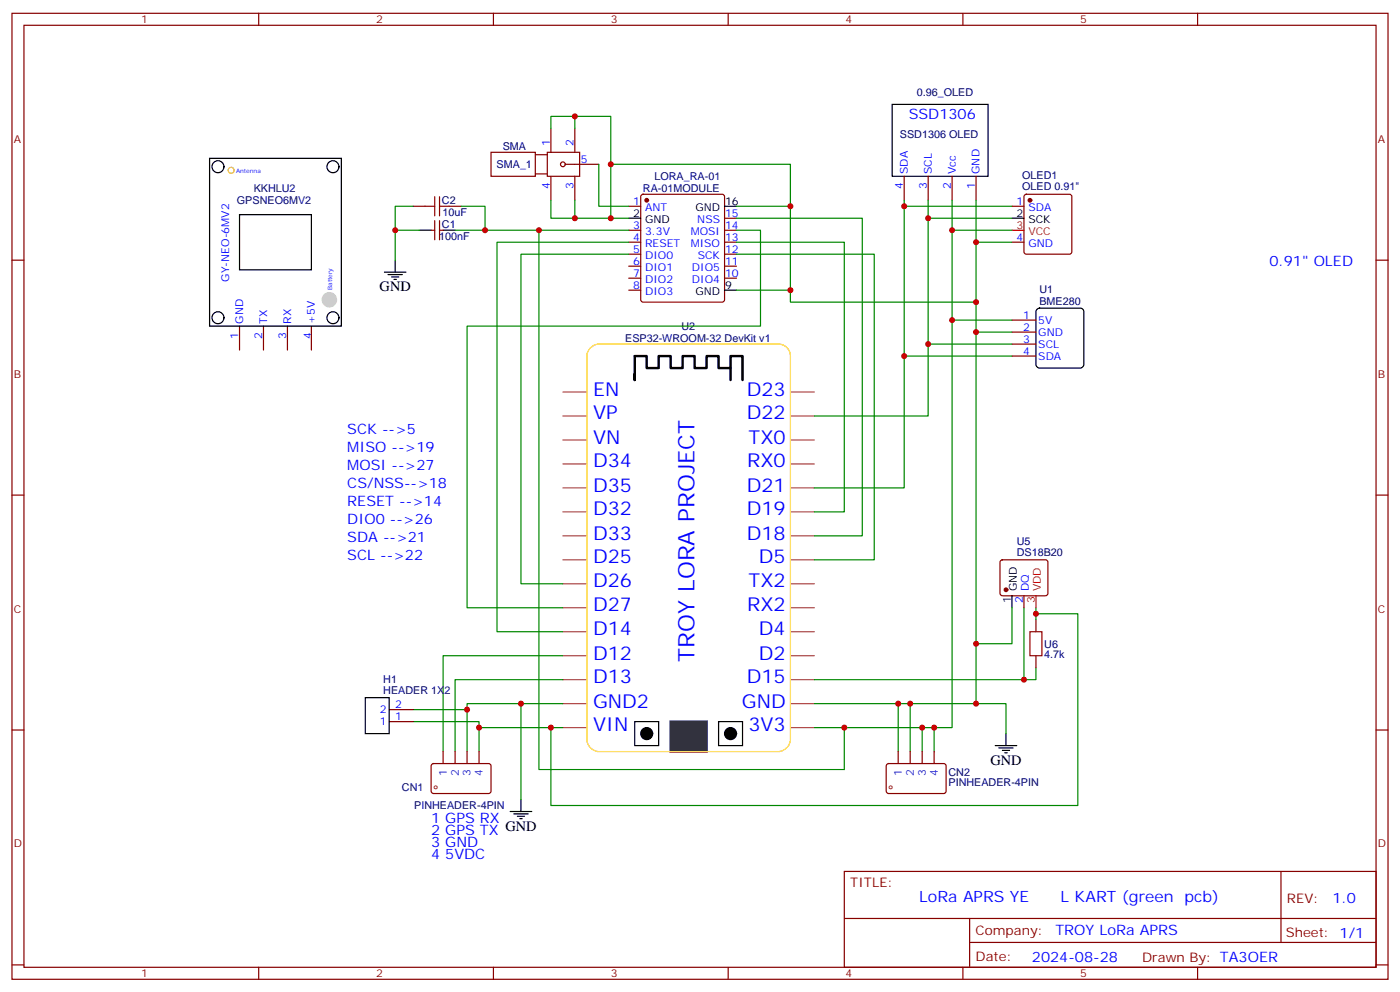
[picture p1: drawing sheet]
<svg xmlns="http://www.w3.org/2000/svg" width="412mm" height="292mm" viewBox="0 0 412 292" stroke-linecap="round" stroke-linejoin="round" font-family="sans-serif">
<g fill="none" stroke="#870000" stroke-width=".35">
<path d="M3.5 3.9h405.4v284.4h-405.4zM7.1 7.4h398.2v277.3h-398.2zM76.2 3.9v3.5M145.3 3.9v3.5M214.5 3.9v3.5M283.6 3.9v3.5M352.8 3.9v3.5M162.3 37.8v7M169.3 37.8v7M144.6 44.8h13.1v7.1h-13.1zM157.7 45.5h3.5M157.7 51.2h3.5"/>
<path d="M161.2 44.8h9.5v7.1h-9.5zM162.3 51.9v7M166.5 48.4h9.9M169.3 51.9v7M189 57.4l.4-.2h23.3l.5 .2 .2 .5v30.3l-.2 .5-.5 .2h-23.3l-.5-.2-.2-.5v-30.3zM266.3 51.9v7M273.4 51.9v7M280.5 51.9v7M287.5 51.9v7M301.9 57.4l.4-.2h12.7l.5 .2 .2 .5v16.2l-.2 .5-.5 .2h-12.7l-.5-.2-.2-.5v-16.2zM3.5 76.6h3.6M121.7 60.7h3.5"/>
<path d="M127 67.8h1.1M128.1 64.9v5.7M129.5 67.8h1M129.5 64.9v5.7M132.3 60.7h3.5M185.2 60.7h3.5M185.2 67.8h3.5M185.2 71.3h3.5M185.2 74.8h3.5M185.2 78.4h3.5M213.4 67.8h3.6M213.4 71.3h3.6"/>
<path d="M213.4 74.8h3.6M213.4 78.4h3.6M213.4 64.2h3.6M298.1 60.7h3.5M298.1 71.3h3.5M405.3 76.6h3.6M70.6 96v7M77.6 96v7M84.7 96v7M91.7 96v7M185.2 81.9h3.5M185.2 85.4h3.5"/>
<path d="M213.4 81.9h3.6M298.1 94.2h7.1M298.1 97.8h7.1M298.1 101.3h7.1M298.1 104.8h7.1M3.5 145.7h3.6M405.3 145.7h3.6M294.8 165l.5-.2h12.7l.5 .2 .2 .5-.1 9.4-.6 .5-13-.1-.4-.6v-9.2zM301.6 175.4v3.5M305.2 182.4v3.5M305.2 193v3.5M3.5 214.9h3.6"/>
<path d="M114.7 212.4h7M114.7 208.9h7M405.3 214.9h3.6M127.2 225l.5-.2h16.5l.4 .7v7.6l-.7 .5-16.5-.1-.4-.6v-7.4zM130.5 221.2v3.6M134.1 221.2v3.6M137.6 221.2v3.6M141.1 221.2v3.6M261.3 225l.5-.2h16.5l.4 .7-.1 7.6-.6 .5-16.5-.1-.4-.6v-7.4zM264.6 221.2v3.6M268.1 221.2v3.6M271.6 221.2v3.6"/>
<path d="M275.2 221.2v3.6M248.7 256.5h156.6v28.2h-156.6zM377.3 256.5v20.9M248.7 270.4h156.5M285.6 277.4h119.6M285.6 270.4v14.1M3.5 284h3.6M76.2 284.7v3.6M145.3 284.7v3.6M214.5 284.7v3.6M283.6 284.7v3.6M352.8 284.7v3.6"/>
<path d="M405.3 284h3.6"/>
<circle cx="165.8" cy="48.4" r=".71"/>
</g>
<g fill="none" stroke="#000" stroke-width=".35">
<path d="M262.8 30.7h28.2v21.2h-28.2zM61.7 46.6h38.8v49.4h-38.8zM70.6 63.2h21.1v16.2h-21.1zM116.4 76.6v3.5M123.5 67.8h3.5M130.5 67.8h3.6M185.2 64.2h3.5M213.4 60.7h3.6M298.1 64.2h3.5M113.2 80.1h6.4M114.3 80.8h4.2M115.4 81.5h2.1"/>
<path d="M116.1 82.2h.7M213.4 85.4h3.6M305.4 91.1l.8-.4h12l.9 .4 .2 .7v15.5l-.5 .8-.6 .2h-12l-.8-.4-.2-.6v-15.5zM298.1 175.4v3.5M107.6 205.4h7.1v10.5h-7.1zM187 212.4h7v7.1h-7zM211.7 212.4h7v7.1h-7zM293.2 219.5h6.3M296.3 215.9v3.6M150.3 238.9h6.3M151.3 239.6h4.3M153.5 235.3v3.6"/>
<path d="M294.2 220.2h4.2M295.3 220.9h2.1M296 221.6h.7M152.4 240.3h2.1M153.1 241h.7"/>
<circle cx="64.2" cy="49.1" r="1.76"/>
<circle cx="98.1" cy="49.1" r="1.76"/>
<circle cx="64.2" cy="93.5" r="1.76"/>
<circle cx="98.1" cy="93.5" r="1.76"/>
</g>
<g fill="#870000" stroke="#870000" stroke-width=".35">
<circle cx="190.5" cy="58.9" r=".53"/>
<circle cx="303.4" cy="58.9" r=".53"/>
<circle cx="296.3" cy="173.6" r=".53"/>
</g>
<g fill="none" stroke="#008700" stroke-width=".35">
<path d="M162.3 37.8v-3.5h17.6v29.9h5.3M169.3 34.3v3.5M162.3 58.9v5.3h17.6M169.3 58.9v5.3M176.4 48.4v12.3h8.8M179.9 48.4h52.9v12.3M266.3 58.9v84.7h-26.4M273.4 58.9v63.5h-33.5M280.5 58.9v155.3h-40.6M287.5 58.9v148.2h-47.6M116.4 67.8h7.1M121.7 60.7h-5.3v15.9"/>
<path d="M134.1 67.8h24.6M135.8 60.7h7.1v7.1M185.2 71.3h-38.8v114.6h19.4M185.2 74.8h-31.7v97h12.3M185.2 67.8h-26.5v158.7h90v-12.3M217 74.8h40.5v90h-17.6M217 64.2h37v93.5h-14.1M217 71.3h31.7v79.4h-8.8M217 67.8h7v28.2h-86.4v82.9h28.2M217 60.7h15.8v24.7M266.3 60.7h31.8M273.4 64.2h24.7"/>
<path d="M280.5 67.8h17.6M287.5 71.3h10.6M217 85.4h15.8v3.5h54.7M280.5 94.2h17.6M287.5 97.8h10.6M266.3 104.8h31.8M273.4 101.3h24.7M298.1 178.9v10.6h-10.6M301.6 178.9v21.2h3.6v-3.6M305.2 178.9v1.8M165.8 193h-35.3v28.2M305.2 182.4v-1.7h12.3v56.4h-155.2v-22.9"/>
<path d="M121.7 212.4h19.4v1.8M121.7 208.9h15.9M153.5 207.1v28.2M165.8 207.1h-28.2v14.1M165.8 200.1h-31.7v21.1M165.8 214.2h-24.7v7M239.9 200.1h61.7M264.6 207.1v14.1M268.1 207.1v14.1M271.6 214.2v7M275.2 214.2v7M287.5 207.1h8.8v8.8"/>
</g>
<path d="M187 110.1v1.8v-7.1h3.5v3.5h3.5v-3.5h3.6v3.5h3.5v-3.5h3.5v3.5h3.5v-3.5h3.6v3.5h3.5v-3.5h3.5v7.1M215.2 108.3v3.6" fill="none" stroke="#000" stroke-width=".71"/>
<g fill="#000" stroke="#000" stroke-width=".35">
<circle cx="190.5" cy="215.9" r="1.76"/>
<circle cx="215.2" cy="215.9" r="1.76"/>
</g>
<path d="M197.6 212.4h10.5v8.8h-10.5z" fill="#333" stroke="#333" stroke-width=".71"/>
<g fill="none" stroke="#a64a4a" stroke-width=".35">
<path d="M165.8 115.4h6.9M232.9 115.4h7M165.8 122.4h6.9M165.8 129.5h6.9M165.8 136.6h6.9M232.9 122.4h7M232.9 129.5h7M232.9 136.6h7M165.8 143.6h6.9M165.8 150.7h6.9M165.8 157.7h6.9M232.9 143.6h7"/>
<path d="M232.9 150.7h7M232.9 157.7h7M165.8 164.8h6.9M165.8 171.8h6.9M165.8 178.9h6.9M232.9 164.8h7M232.9 171.8h7M232.9 178.9h7M165.8 185.9h6.9M165.8 193h6.9M232.9 185.9h7M232.9 193h7"/>
<path d="M165.8 200.1h6.9M165.8 207.1h6.9M165.8 214.2h6.9M232.9 200.1h7M232.9 207.1h7M232.9 214.2h7"/>
</g>
<path d="M174 102.3a3.6 3.6 0 0 1 2.4-1h52.9a3.5 3.5 0 0 1 3.5 3.5v112.9a3.8 3.8 0 0 1-3.5 3.5h-52.9a3.8 3.8 0 0 1-3.5-3.5v-112.9a3.5 3.5 0 0 1 1.1-2.5z" fill="none" stroke="#fc0" stroke-width=".35"/>
<path d="M128.1 57.9v5.6M129.5 57.9v5.6M125.2 60.7h2.9M129.5 60.7h2.8M303.4 185.9h3.5v7.1h-3.5z" fill="none" stroke="#a10000" stroke-width=".35"/>
<path d="M298.1 67.8h3.5M305.2 175.4v3.5" fill="none" stroke="#f00" stroke-width=".35"/>
<circle cx="68.1" cy="50.1" r=".88" fill="none" stroke="#cc0" stroke-width=".35"/>
<circle cx="97" cy="88.2" r="2.12" fill="#ccc" stroke="#ccc" stroke-width=".35"/>
<g fill="#c00">
<circle cx="248.7" cy="214.2" r=".88"/>
<circle cx="287.5" cy="88.9" r=".88"/>
<circle cx="232.8" cy="85.4" r=".88"/>
<circle cx="287.5" cy="207.1" r=".88"/>
<circle cx="179.9" cy="48.4" r=".88"/>
<circle cx="232.8" cy="60.7" r=".88"/>
<circle cx="158.8" cy="67.8" r=".88"/>
<circle cx="142.9" cy="67.8" r=".88"/>
<circle cx="116.4" cy="67.8" r=".88"/>
<circle cx="280.5" cy="94.2" r=".88"/>
<circle cx="287.5" cy="97.8" r=".88"/>
<circle cx="273.4" cy="101.3" r=".88"/>
<circle cx="266.3" cy="104.8" r=".88"/>
<circle cx="169.3" cy="34.3" r=".88"/>
<circle cx="275.2" cy="214.2" r=".88"/>
<circle cx="271.6" cy="214.2" r=".88"/>
<circle cx="268.1" cy="207.1" r=".88"/>
<circle cx="264.6" cy="207.1" r=".88"/>
<circle cx="266.3" cy="60.7" r=".88"/>
<circle cx="273.4" cy="64.2" r=".88"/>
<circle cx="280.5" cy="67.8" r=".88"/>
<circle cx="287.5" cy="71.3" r=".88"/>
<circle cx="179.9" cy="64.2" r=".88"/>
<circle cx="169.3" cy="64.2" r=".88"/>
<circle cx="141.1" cy="214.2" r=".88"/>
<circle cx="153.5" cy="207.1" r=".88"/>
<circle cx="137.6" cy="208.9" r=".88"/>
<circle cx="301.6" cy="200.1" r=".88"/>
<circle cx="287.5" cy="189.5" r=".88"/>
<circle cx="162.3" cy="214.2" r=".88"/>
<circle cx="305.2" cy="180.7" r=".88"/>
</g>
<text font-size="6.7" fill="#00f" x="204.6" y="194.8" transform="rotate(-90 204.6 194.8)">TROY LORA PROJECT</text>
<g font-size="5.6" fill="#00f">
<text x="174.7" y="116.4">EN</text>
<text x="219.9" y="116.4">D23</text>
<text x="174.7" y="123.3">VP</text>
<text x="219.9" y="123.3">D22</text>
<text x="174.7" y="130.6">VN</text>
<text x="220.5" y="130.6">TX0</text>
<text x="174.7" y="137.5">D34</text>
<text x="220.1" y="137.5">RX0</text>
<text x="174.7" y="144.8">D35</text>
<text x="219.9" y="144.8">D21</text>
<text x="174.7" y="151.7">D32</text>
<text x="219.9" y="151.7">D19</text>
<text x="174.7" y="158.9">D33</text>
<text x="219.9" y="158.9">D18</text>
<text x="174.7" y="165.8">D25</text>
<text x="223.5" y="165.8">D5</text>
<text x="174.7" y="172.7">D26</text>
<text x="220.5" y="172.7">TX2</text>
<text x="174.7" y="180">D27</text>
<text x="220.1" y="180">RX2</text>
<text x="174.7" y="186.9">D14</text>
<text x="223.5" y="186.9">D4</text>
<text x="174.7" y="194.1">D12</text>
<text x="223.5" y="194.1">D2</text>
<text x="174.7" y="201.1">D13</text>
<text x="219.9" y="201.1">D15</text>
<text x="174.7" y="208.3">GND2</text>
<text x="218.5" y="208.3">GND</text>
<text x="174.7" y="215.2">VIN</text>
<text x="220.4" y="215.2">3V3</text>
</g>
<g font-size="4.6" fill="#00f">
<text x="270.8" y="265.5">LoRa APRS YEᗡ　L KART (green</text>
<text x="349" y="265.5">pcb)</text>
</g>
<g font-size="4.2" fill="#00f">
<text x="267.7" y="35.1">SSD1306</text>
<text x="373.9" y="78.4">0.91&quot; OLED</text>
<text x="102.3" y="127.7">SCK --&gt;5</text>
<text x="102.3" y="133">MISO --&gt;19</text>
<text x="102.3" y="138.3">MOSI --&gt;27</text>
<text x="102.3" y="143.6">CS/NSS--&gt;18</text>
<text x="102.3" y="148.9">RESET --&gt;14</text>
<text x="102.3" y="154.2">DIO0 --&gt;26</text>
<text x="102.3" y="159.5">SDA --&gt;21</text>
<text x="102.3" y="164.8">SCL --&gt;22</text>
<text x="127" y="242.4">1 GPS RX</text>
<text x="127" y="245.9">2 GPS TX</text>
<text x="127" y="249.4">3 GND</text>
<text x="127" y="253">4 5VDC</text>
<text x="392.5" y="265.8">1.0</text>
<text x="310.9" y="275.3">TROY LoRa APRS</text>
<text x="304" y="283.1">2024-08-28</text>
</g>
<g font-size="4.2">
<text x="111.8" y="85.8">GND</text>
<text x="291.7" y="225.1">GND</text>
<text x="148.9" y="244.5">GND</text>
</g>
<g font-size="3.9" fill="#800">
<text x="250.5" y="261.1">TITLE:</text>
<text x="379.1" y="265.8">REV:</text>
<text x="287.4" y="275.3">Company:</text>
<text x="378.7" y="275.9">Sheet: 1/1</text>
<text x="287.4" y="283">Date:</text>
<text x="336.4" y="283.1">Drawn By: TA3OER</text>
</g>
<g font-size="3.2" fill="#800">
<text x="41.6" y="6.9">1</text>
<text x="110.8" y="6.9">2</text>
<text x="179.9" y="6.9">3</text>
<text x="249.1" y="6.9">4</text>
<text x="318.2" y="6.9">5</text>
<text x="4.1" y="42">A</text>
<text x="405.9" y="42">A</text>
<text x="4.1" y="111.2">B</text>
<text x="405.9" y="111.2">B</text>
<text x="4.1" y="180.3">C</text>
<text x="405.9" y="180.3">C</text>
<text x="4.1" y="249.4">D</text>
<text x="405.9" y="249.4">D</text>
<text x="41.6" y="287.7">1</text>
<text x="110.8" y="287.7">2</text>
<text x="179.9" y="287.7">3</text>
<text x="249.1" y="287.7">4</text>
<text x="318.2" y="287.7">5</text>
</g>
<g font-size="3.2" fill="#000080">
<text x="270.1" y="28.3">0.96_OLED</text>
<text x="265.1" y="40.7">SSD1306 OLED</text>
<text x="148.1" y="44.2">SMA</text>
<text x="146.3" y="49.4">SMA_1</text>
<text x="192.8" y="53">LORA_RA-01</text>
<text x="301.1" y="52.6">OLED1</text>
<text x="74.7" y="56.5">KKHLU2</text>
<text x="189.4" y="56.6">RA-01MODULE</text>
<text x="301.1" y="55.8">OLED 0.91&quot;</text>
<text x="69.8" y="60.1">GPSNEO6MV2</text>
<text x="130.2" y="60.1">C2</text>
<text x="130.3" y="63.7">10uF</text>
<text x="129.4" y="70.7">100nF</text>
<text x="130.2" y="67.2">C1</text>
<text x="306.2" y="89.6">BME280</text>
<text x="306.2" y="86.4">U1</text>
<text x="184.1" y="100.7">ESP32-WROOM-32 DevKit v1</text>
<text x="200.7" y="97">U2</text>
<text x="299.5" y="160.6">U5</text>
<text x="299.5" y="163.7">DS18B20</text>
<text x="307.6" y="190.6">U6</text>
<text x="307.6" y="193.8">4.7k</text>
<text x="112.9" y="201.1">H1</text>
<text x="112.9" y="204.3">HEADER 1X2</text>
<text x="118.4" y="233">CN1</text>
<text x="279.4" y="231.4">PINHEADER-4PIN</text>
<text x="279.4" y="228.3">CN2</text>
<text x="122" y="238.2">PINHEADER-4PIN</text>
</g>
<g font-size="3.2" fill="#00f">
<text x="161.9" y="43.1" transform="rotate(-90 161.9 43.1)">1</text>
<text x="169" y="43.1" transform="rotate(-90 169 43.1)">2</text>
<text x="171.1" y="48">5</text>
<text x="267.4" y="51.2" transform="rotate(-90 267.4 51.2)">SDA</text>
<text x="274.5" y="51.2" transform="rotate(-90 274.5 51.2)">SCL</text>
<text x="281.5" y="51.2" transform="rotate(-90 281.5 51.2)">Vcc</text>
<text x="288.6" y="51.2" transform="rotate(-90 288.6 51.2)">GND</text>
<text x="161.9" y="55.7" transform="rotate(-90 161.9 55.7)">4</text>
<text x="169" y="55.7" transform="rotate(-90 169 55.7)">3</text>
<text x="266" y="55.7" transform="rotate(-90 266 55.7)">4</text>
<text x="273" y="55.7" transform="rotate(-90 273 55.7)">3</text>
<text x="280.1" y="55.7" transform="rotate(-90 280.1 55.7)">2</text>
<text x="287.2" y="55.7" transform="rotate(-90 287.2 55.7)">1</text>
<text x="186.5" y="60.4">1</text>
<text x="190" y="62.1">ANT</text>
<text x="205.4" y="65.7">NSS</text>
<text x="213.6" y="63.9">15</text>
<text x="299.4" y="60.4">1</text>
<text x="302.9" y="62.1">SDA</text>
<text x="186.5" y="67.4">3</text>
<text x="186.5" y="70.9">4</text>
<text x="190" y="69.2">3.3V</text>
<text x="203.5" y="69.2">MOSI</text>
<text x="213.6" y="70.9">13</text>
<text x="213.6" y="67.4">14</text>
<text x="299.4" y="70.9">4</text>
<text x="186.5" y="74.5">5</text>
<text x="186.5" y="78">6</text>
<text x="190" y="72.7">RESET</text>
<text x="190" y="76.2">DIO0</text>
<text x="203.5" y="72.7">MISO</text>
<text x="205.5" y="76.2">SCK</text>
<text x="213.6" y="78">11</text>
<text x="213.6" y="74.5">12</text>
<text x="302.9" y="72.7">GND</text>
<text x="67.5" y="82.9" transform="rotate(-90 67.5 82.9)">GY-NEO-6MV2</text>
<text x="186.5" y="81.5">7</text>
<text x="190" y="79.8">DIO1</text>
<text x="190" y="83.3">DIO2</text>
<text x="203.8" y="83.3">DIO4</text>
<text x="203.8" y="79.8">DIO5</text>
<text x="213.6" y="81.5">10</text>
<text x="186.5" y="85.1">8</text>
<text x="190" y="86.8">DIO3</text>
<text x="71.6" y="95.3" transform="rotate(-90 71.6 95.3)">GND</text>
<text x="78.7" y="95.3" transform="rotate(-90 78.7 95.3)">TX</text>
<text x="85.7" y="95.3" transform="rotate(-90 85.7 95.3)">RX</text>
<text x="92.8" y="95.3" transform="rotate(-90 92.8 95.3)">+5V</text>
<text x="301.4" y="93.9">1</text>
<text x="305.9" y="95.3">5V</text>
<text x="70.2" y="99.8" transform="rotate(-90 70.2 99.8)">1</text>
<text x="77.3" y="99.8" transform="rotate(-90 77.3 99.8)">2</text>
<text x="84.3" y="99.8" transform="rotate(-90 84.3 99.8)">3</text>
<text x="91.7" y="99.8" transform="rotate(-90 91.7 99.8)">4</text>
<text x="301.4" y="97.4">2</text>
<text x="301.4" y="100.9">3</text>
<text x="305.9" y="98.8">GND</text>
<text x="301.4" y="104.5">4</text>
<text x="305.9" y="102.3">SCL</text>
<text x="305.9" y="105.9">SDA</text>
<text x="301.3" y="177.6" transform="rotate(-90 301.3 177.6)">2</text>
<text x="303" y="174.1" transform="rotate(-90 303 174.1)">DQ</text>
<text x="111.9" y="209.9">2</text>
<text x="116.4" y="208.5">2</text>
<text x="111.9" y="213.5">1</text>
<text x="116.4" y="212.1">1</text>
</g>
<g font-size="3.2">
<text x="186.5" y="63.9">2</text>
<text x="190" y="65.7">GND</text>
<text x="204.8" y="62.1">GND</text>
<text x="213.6" y="60.4">16</text>
<text x="299.4" y="63.9">2</text>
<text x="302.9" y="65.7">SCK</text>
<text x="204.8" y="86.8">GND</text>
<text x="213.6" y="85.1">9</text>
<text x="297.7" y="177.6" transform="rotate(-90 297.7 177.6)">1</text>
<text x="299.5" y="174.1" transform="rotate(-90 299.5 174.1)">GND</text>
</g>
<g font-size="3.2" fill="#f00">
<text x="299.4" y="67.4">3</text>
<text x="302.9" y="69.2">VCC</text>
<text x="304.8" y="177.6" transform="rotate(-90 304.8 177.6)">3</text>
<text x="306.6" y="174.1" transform="rotate(-90 306.6 174.1)">VDD</text>
</g>
<g font-size="3.2" fill="#03c">
<text x="131.6" y="228.5" transform="rotate(-90 131.6 228.5)">1</text>
<text x="135.1" y="228.5" transform="rotate(-90 135.1 228.5)">2</text>
<text x="138.6" y="228.5" transform="rotate(-90 138.6 228.5)">3</text>
<text x="142.2" y="228.5" transform="rotate(-90 142.2 228.5)">4</text>
<text x="265.6" y="228.5" transform="rotate(-90 265.6 228.5)">1</text>
<text x="269.2" y="228.5" transform="rotate(-90 269.2 228.5)">2</text>
<text x="272.7" y="228.5" transform="rotate(-90 272.7 228.5)">3</text>
<text x="276.2" y="228.5" transform="rotate(-90 276.2 228.5)">4</text>
</g>
<g font-size="1.8" fill="#00f">
<text x="69.5" y="50.9">Antenna</text>
<text x="97.9" y="85.4" transform="rotate(-90 97.9 85.4)">Battery</text>
</g>
</svg>
